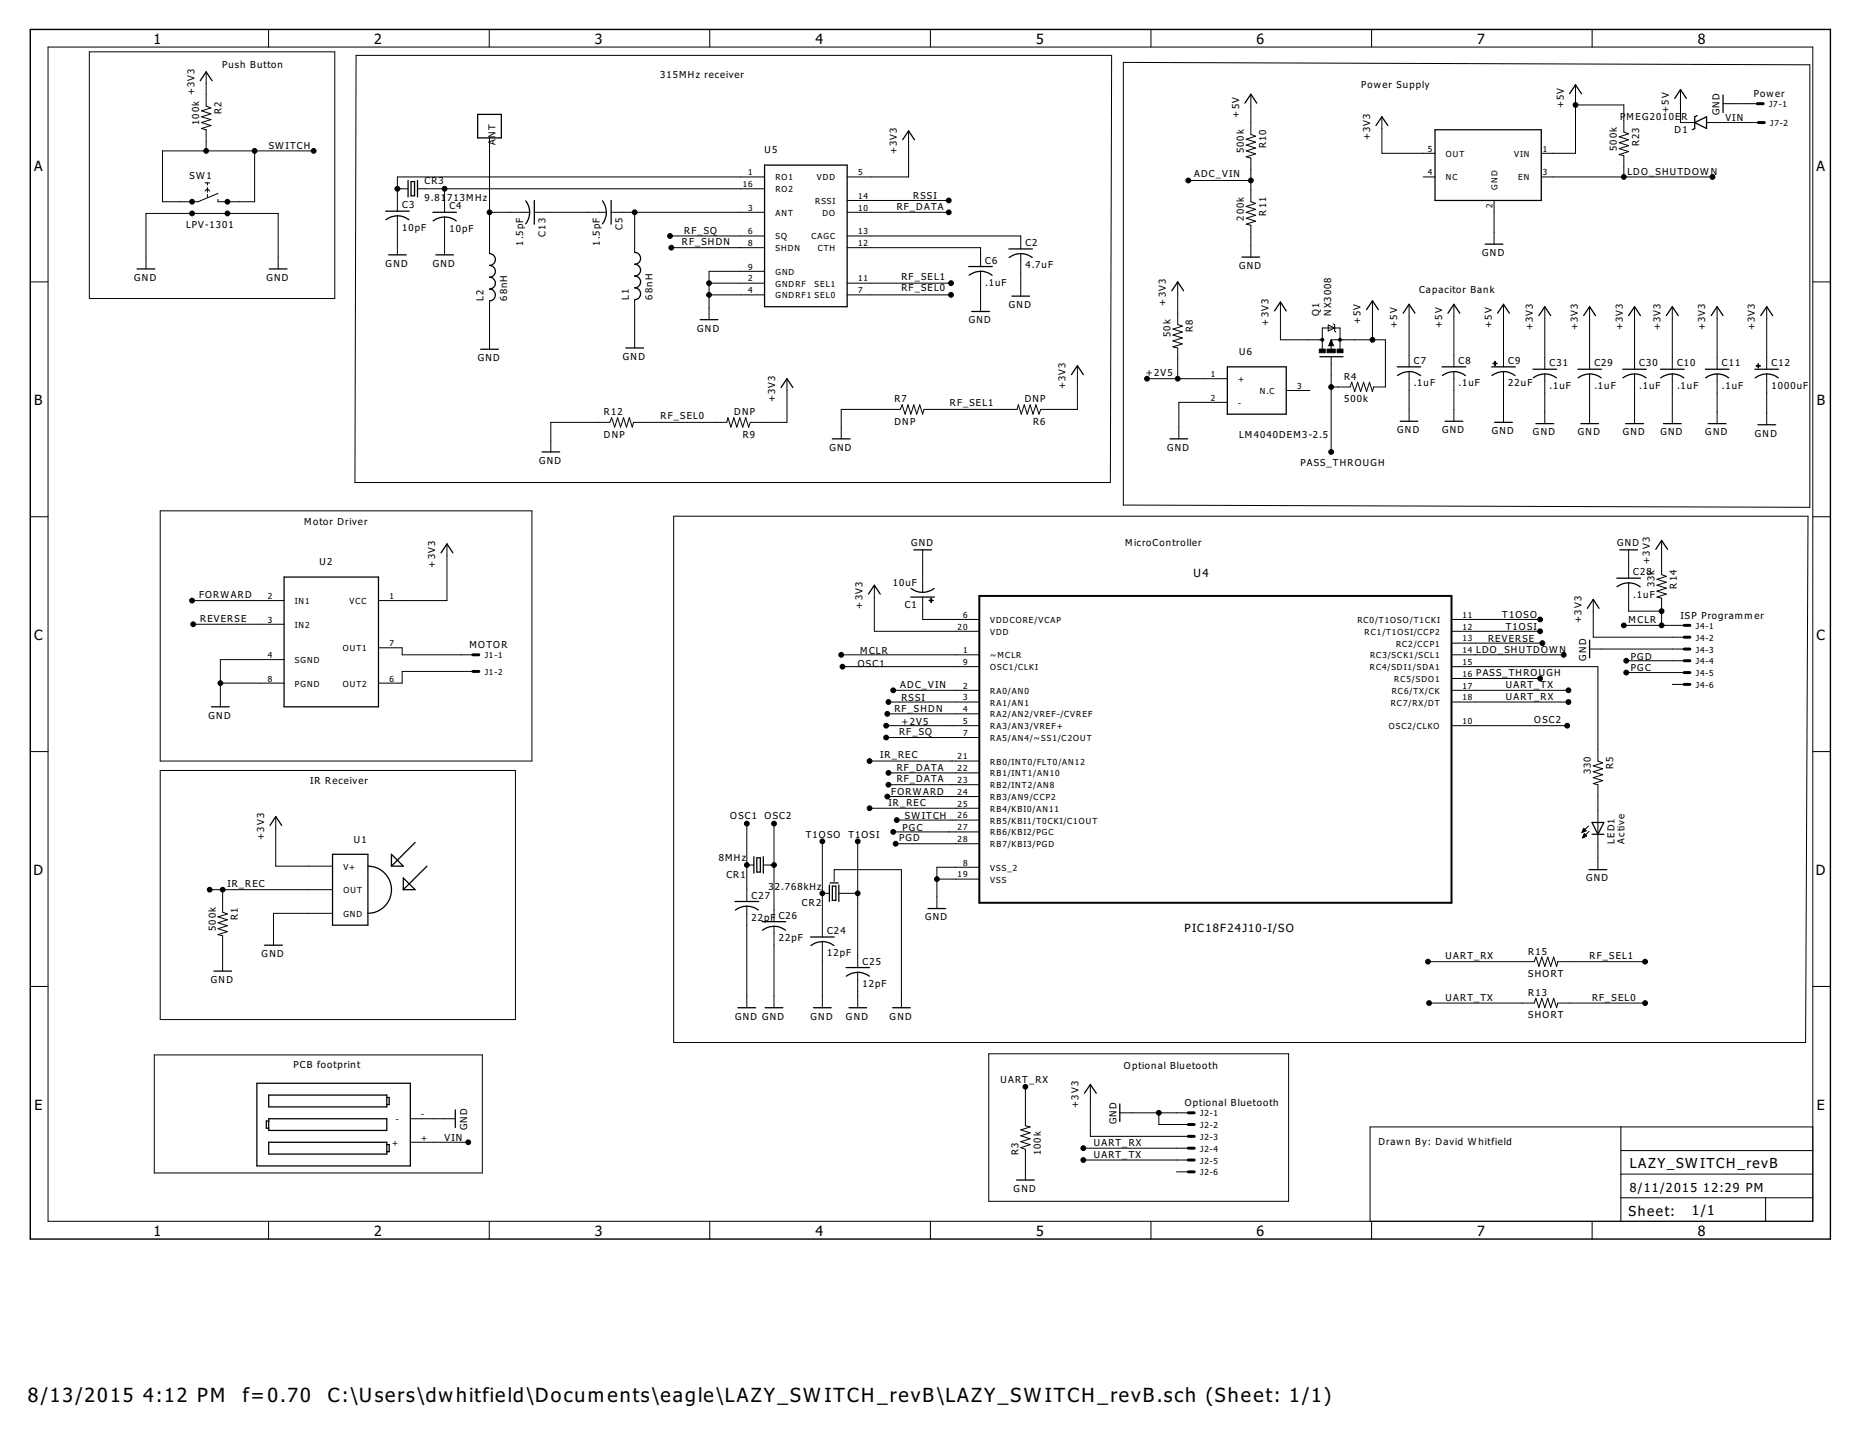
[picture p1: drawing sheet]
<svg xmlns="http://www.w3.org/2000/svg" width="279mm" height="216mm" viewBox="0 0 279 216" stroke-linecap="round" stroke-linejoin="round" font-family="sans-serif">
<g fill="none" stroke="#000" stroke-width=".15">
<path d="M7.2 7.1h265.1v176.4h-265.1zM13.4 7.8h36.9v37.1h-36.9zM31 10.8v5.1l.7 .3-1.4 .5 1.4 .4-1.4 .4 1.4 .5-1.4 .4 1.4 .5-1.4 .4 .7 .2v3.2M40.3 4.4v2.7M53.5 8.3h113.5l-.2 64.2h-113.5zM73.5 4.4v2.7M106.6 4.4v2.7M136.5 19.7v6.9h-9.2M139.8 4.4v2.7M168.7 9.4l103.2 .3v66.5l-103.2-.3zM172.9 4.4v2.7M187.9 14.2v6l.7 .3-1.4 .4 1.4 .5-1.4 .4 1.4 .4-1.4 .5 1.4 .4-1.4 .5 .7 .1v6.6l.7 .3-1.4 .4 1.4 .5-1.4 .4 1.4 .4-1.4 .5 1.4 .4-1.4 .5 .7 .1v4.8"/>
<path d="M206 4.4v2.7M207.6 17.5v5.5h8M236.7 15.8h7.2v4l.7 .3-1.4 .5 1.4 .4-1.4 .4 1.4 .5-1.4 .4 1.4 .5-1.4 .4 .7 .2v3.2M236.7 12.7v10.3h-5.2M239.2 4.4v2.7M252.4 13.5v4.9h2.2M256.3 18.4h7.8M258.8 15.6h5.2M30.8 27.5h.7M30.8 28.7l.4-.3 .3 .3M31.2 27.5v.3M31.2 28.2v.7"/>
<path d="M31.2 29.2v.4M34.1 32.1h-12.2v8.3M34.2 32.1h7.6v8.3M38.2 22.7v7.6h-5.5v-.3M47.1 22.7h-22.7v7.6h5.3l3-1.2M59.7 28.4h1.6M59.7 32.4v5.9M62.7 28.4h52.2M66.8 28.4v3.5M66.8 32.6v5.7M73.5 31.9h6.1M73.5 20.7v17.4"/>
<path d="M80.3 31.9h10.8M91.8 31.9h23.1M95.3 31.9v6M100.6 35.5h14.3M100.8 37.2h14.1M114.9 26.6h-55.2v5.1M127.3 35.5h26v1.9M127.3 31.9h15.2M127.3 37.2h20v2.8M127.3 30.1h15.2M153.3 38.1v6.4M178.5 27.1h9.4"/>
<path d="M213.8 26.6h1.8M224.4 30.1v6.6M231.5 26.6h25.7M4.6 42.4h2.6M73.5 45.2v7.3M95.3 45v7.3M106.5 42.5h8.4M106.5 44.3h8.4M114.9 40.8h-8.4v7.2M118.2 56.9v6.6h-5.5l-.2 .7-.5-1.4-.4 1.4-.5-1.4-.4 1.4-.5-1.4-.4 1.4-.5-1.4-.1 .7h-14l-.2 .7-.5-1.4-.4 1.4-.4-1.4-.5 1.4-.4-1.4-.5 1.4-.4-1.4-.3 .7h-8.9v4.4M127.3 42.5h15.6M127.3 44.3h15.6"/>
<path d="M147.3 40.8v6M161.8 54.9v6.6h-5.5l-.2 .7-.5-1.4-.4 1.4-.5-1.4-.4 1.4-.4-1.4-.5 1.4-.4-1.4-.2 .7h-14l-.2 .7-.4-1.4-.5 1.4-.4-1.4-.5 1.4-.4-1.4-.4 1.4-.5-1.4-.3 .7h-8.8v4.4M172.3 56.9h12.1M176.9 42.4v6.3l.7 .3-1.4 .4 1.4 .5-1.4 .4 1.4 .5-1.4 .4 1.4 .5-1.4 .4 .7 .2v4.6M192.3 45.4v5.7h6.3M193.2 58.7h3.6M198.6 52.5v-3.2h2.7v3.2M199.5 48.8l1 .5-1 .4zM200 51.1h8.1v7h-1.8l-.1 .7-.5-1.4-.4 1.4-.5-1.4-.4 1.4-.5-1.4-.4 1.4-.4-1.4-.3 .7h-2.8M200 51.1l.3 .8h-.7zM200 51.8v.7M200 53.7v14.2"/>
<path d="M200.3 48.7l.2 .1v.9l.2 .2M206.2 45.2v5.9M211.7 45.7v9.4M211.7 55.8v7.5M218.4 45.7v9.4M218.4 55.8v7.5M225.8 45.7v9.4M225.8 55.8v7.7M232.1 46.1v9.4M232.1 56.2v7.4M238.8 46.1v9.4M238.8 56.2v7.4"/>
<path d="M245.5 46.1v9.4M245.5 56.2v7.4M251.2 46.1v9.4M251.2 56.2v7.4M257.9 46.1v9.4M257.9 56.2v7.4M265.4 46.1v9.4M265.4 56.2v7.6M272.3 42.4h2.7M4.6 77.6h2.6M24.1 76.8h55.8v37.5h-55.8zM101.2 77.6h170.4l-.4 79h-170z"/>
<path d="M184.4 60.5h-7.3v5.4M272.3 77.6h2.7M28.9 90.2h13.8M29 93.8h13.7M42.7 99.1h-9.6v7.1M56.9 97.3h3.5v1.1h10.6M67.1 81.7v8.5h-10.2M126.4 98.4h20.7M131.3 87.9v6.9h15.8M138.6 89.7v3.4h8.5M138.6 82.6v6.4M218 93.1h13.4"/>
<path d="M218 94.8h13.4M218 98.4h16.9M218 96.6h13.7M238.8 97.5h14.2M239.3 90.1v5.6h13.7M243.8 94h9.2M244.3 99.3h8.7M244.6 82.6v4.3M244.6 87.6v4.2h5M249.6 81.2v5.1l.7 .3-1.4 .4 1.4 .5-1.4 .4 1.4 .5-1.4 .4 1.4 .5-1.4 .4 .7 .2v4.1M4.6 112.9h2.6M24.1 115.8h53.3v37.4h-53.3z"/>
<path d="M33.1 102.6h9.6M71 100.9h-10.6v1.7h-3.5M126.6 100.2h20.5M130.6 114.3h16.5M133.1 109h14M133.1 110.8h14M133.3 107.3h13.8M133.3 119.7h13.8M133.5 105.5h13.6M133.5 116.1h13.6M133.5 117.9h13.6M134.2 103.7h12.9"/>
<path d="M218 100.2h22v14.1l.7 .3-1.4 .5 1.4 .4-1.4 .5 1.4 .4-1.4 .4 1.4 .5-1.4 .4 .7 .2v12.8M218 103.7h17.6M218 105.5h17.6M218 109h17.4M218 101.9h13.4M244.3 101h8.7M251.2 102.8h1.8M272.3 112.9h2.7M31.5 133.7h18.5M33.4 133.7v3.4l.8 .2-1.5 .5 1.5 .4-1.5 .4 1.5 .5-1.5 .4 1.5 .5-1.5 .4 .7 .2v5.3M41.4 122.7v7.4h8.6M50 137.2h-8.9v4.8"/>
<path d="M112.2 130h1M112.2 123.7v11.7M112.2 136.2v15.2M114.7 130h1.6M116.3 123.7v14.8M116.3 139.2v12.2M123.5 126.4v14.4M123.5 134.2h1.1M125.3 132.4v-1.7h10.1v20.7M126 134.2h2.8M128.8 126.4v19M130.6 121.4h16.5"/>
<path d="M134.2 125h12.9M134.5 126.8h12.6M134.7 123.2h12.4M140.7 132.1h6.4M147.1 130.3h-6.4v6.2M237.7 125h.1M237.7 124.9h.2M237.7 124.9h.4M237.7 124.8h.6M237.7 125.9h.1M237.8 125.8h.2M237.8 124.7h.4"/>
<path d="M237.8 124.7h.3M237.8 125.7h.3M237.8 125.6h.5M237.8 124.6h.2M237.9 124.5h.1M237.9 125.6h.4M237.9 124.5l.4 .3-.7 .3zM237.9 125.5h.3M237.9 125.4h.2M238 125.3h.1M238 125.3l-.3 .6M238 125.3l.3 .3-.6 .3"/>
<path d="M238.6 124.1l-1 1M238.7 124.9l-1 1M4.6 148.2h2.6M23.2 158.5h49.3v17.7h-49.3zM123.5 141.5v9.9M128.8 146.1v5.3M148.5 158.3h45.1v22.2h-45.1zM214.5 144.5h16l.2-.7 .5 1.4 .4-1.4 .5 1.4 .4-1.4 .4 1.4 .5-1.4 .4 1.4 .2-.7h13.1M214.7 150.7h15.8l.2-.7 .5 1.4 .4-1.4 .5 1.4 .4-1.4 .4 1.4 .5-1.4 .4 1.4 .2-.7h13.1M272.3 148.2h2.7M61.6 171.6h8.7M61.6 168.1h6.8"/>
<path d="M154 163.3v5.8l.7 .2-1.4 .5 1.4 .4-1.4 .4 1.4 .5-1.4 .4 1.4 .5-1.4 .4 .7 .3v4.6M162.7 172.5h15.8M162.7 174.3h15.8M163.8 162.9v7.8h14.7M168.2 167.2h10.3M174.1 167.2v1.8h4.4M176.7 176.1h1.8M243.5 180h28.8M243.5 169.3v14.2M243.5 176.4h28.8M243.5 172.9h28.8M265.2 180v3.5"/>
<path d="M272.3 169.3h-66.5v14.2M40.3 183.5v2.7M73.5 183.5v2.7M106.6 183.5v2.7M139.8 183.5v2.7M172.9 183.5v2.7M206 183.5v2.7M239.2 183.5v2.7"/>
</g>
<path d="M4.6 4.4h270.4v181.8h-270.4z" fill="none" stroke="#000" stroke-width=".21"/>
<g fill="none" stroke="#000" stroke-width=".19">
<path d="M30.1 12.1l.9-1.3 .9 1.3M71.8 17.2h3.5v3.5h-3.5zM187 15.5l.9-1.3 .9 1.3M206.7 18.9l.9-1.4 .9 1.4M215.6 19.5h15.9v10.6h-15.9zM235.8 14.1l.9-1.4 .9 1.4M251.6 14.8l.8-1.3 .9 1.3M254.6 18.4l1.7-.9v1.8zM254.9 17.4l-.3 .1v1.8l-.4 .2M258.8 14.3v2.6M57.9 31.7h3.6M58 33a2.81 2.81 0 0 1 3.4 0"/>
<path d="M58.4 38.3h2.6M61.3 27.1v2.5M61.7 27.3h.6v2.1h-.6zM62.7 27.1v2.5M65 31.9h3.6M65.5 38.3h2.6M66.8 32.6a2.81 2.81 0 0 1 1.7 .6M66.8 32.6a2.85 2.85 0 0 0-1.7 .6M73.5 38.1a.89 .89 0 0 1 .9 .9 .89 .89 0 0 1-.9 .9 .89 .89 0 0 1 .9 .9 .89 .89 0 0 1-.9 .9 .89 .89 0 0 1 .9 .8 .89 .89 0 0 1-.9 .9 .88 .88 0 0 1 .9 .9 .88 .88 0 0 1-.9 .9M79 30.2a2.81 2.81 0 0 1 0 3.4M80.3 30.1v3.6M90.5 30.2a2.85 2.85 0 0 1 .6 1.7"/>
<path d="M91.1 31.9a3 3 0 0 1-.6 1.7M91.8 30.1v3.6M95.3 37.9a.89 .89 0 0 1 .9 .9 .89 .89 0 0 1-.9 .9 .88 .88 0 0 1 .9 .9 .88 .88 0 0 1-.9 .9 .89 .89 0 0 1 .9 .9 .89 .89 0 0 1-.9 .8 .89 .89 0 0 1 .9 .9 .89 .89 0 0 1-.9 .9M114.9 24.8h12.4v21.3h-12.4zM135.6 21l.9-1.3 .9 1.3M151.6 37.4h3.5M151.6 38.7a2.84 2.84 0 0 1 3.5 0M186.6 38.6h2.6M223.1 36.7h2.7M20.6 40.4h2.7M40.4 40.4h2.7M72.2 52.5h2.7"/>
<path d="M94 52.3h2.7M105.2 48h2.6M117.3 58.2l.9-1.3 .9 1.3M145.5 40h3.6M146 46.8h2.6M147.3 40.7a3 3 0 0 1 1.7 .7M147.3 40.8a2.97 2.97 0 0 0-1.7 .5M152 44.5h2.6M161 56.3l.8-1.4 .9 1.4M176 43.7l.9-1.3 .9 1.3M184.4 55.1h8.8v7.1h-8.8zM191.5 46.7l.8-1.3 .9 1.3"/>
<path d="M198.3 53.6h3.4M205.3 46.5l.9-1.3 .9 1.3M209.9 55.1h3.5M210.8 47.1l.9-1.4 .9 1.4M211.7 55.8a3 3 0 0 1 1.7 .6M211.7 55.8a2.97 2.97 0 0 0-1.8 .6M216.6 55.1h3.6M217.5 47.1l.9-1.4 .9 1.4M218.4 55.8a3 3 0 0 1 1.7 .6M218.4 55.8a2.85 2.85 0 0 0-1.7 .6M224.1 55.1h3.5M225 47.1l.8-1.4 .9 1.4"/>
<path d="M225.8 55.8a3 3 0 0 1 1.8 .6M225.8 55.8a2.97 2.97 0 0 0-1.7 .6M230.3 55.5h3.5M230.3 56.8a2.81 2.81 0 0 1 3.5 0M231.2 47.4l.9-1.3 .8 1.3M237 55.5h3.6M237.1 56.8a2.81 2.81 0 0 1 3.4 0M237.9 47.4l.9-1.3 .9 1.3M243.8 55.5h3.5M243.8 56.8a2.84 2.84 0 0 1 3.5 0M244.6 47.4l.9-1.3 .9 1.3M249.4 55.5h3.6"/>
<path d="M249.5 56.8a2.84 2.84 0 0 1 3.4 0M250.3 47.4l.9-1.3 .9 1.3M256.2 55.5h3.5M256.2 56.8a2.81 2.81 0 0 1 3.5 0M257 47.4l.9-1.3 .9 1.3M263.6 55.5h3.6M263.7 56.8a2.81 2.81 0 0 1 3.4 0M264.5 47.4l.9-1.3 .9 1.3M81.4 67.9h2.7M125 65.9h2.7M175.7 65.9h2.7M210.3 63.3h2.7"/>
<path d="M217.1 63.3h2.6M224.5 63.5h2.7M230.7 63.6h2.7M237.5 63.6h2.6M244.2 63.6h2.7M249.9 63.6h2.6M256.6 63.6h2.7M264.1 63.8h2.6M42.7 86.7h14.2v19.5h-14.2zM66.3 83.1l.8-1.4 .9 1.4M130.5 89.3l.8-1.4 .9 1.4M136.8 89.7h3.6"/>
<path d="M136.9 88.4a2.84 2.84 0 0 0 3.4 0M137.3 82.6h2.6M238.4 91.4l.9-1.3 .9 1.3M238.8 96.2v2.6M242.9 86.9h3.5M242.9 88.2a2.84 2.84 0 0 1 3.5 0M243.3 82.6h2.7M248.7 82.5l.9-1.3 .9 1.3M31.8 106.2h2.6M40.6 124l.8-1.3 .9 1.3M50 128.4h5.3v10.6h-5.3zM55.3 130.1a3.5 3.5 0 0 1 3.5 3.6 3.5 3.5 0 0 1-3.5 3.5"/>
<path d="M58.8 128.4l1.8 1.7h-1.8zM60.6 131.9l1.8 1.8h-1.8zM62.4 126.6l-3.6 3.5M64.1 130.1l-3.5 3.6M110.4 135.4h3.6M112.2 136.1a2.81 2.81 0 0 1 1.7 .6M112.2 136.2a2.85 2.85 0 0 0-1.7 .5M113.2 128.7v2.5M113.7 128.9h.5v2.1h-.5zM114.5 138.5h3.5M114.5 139.8a2.84 2.84 0 0 1 3.5 0M114.7 128.7v2.5"/>
<path d="M124.6 133v2.4M124.7 132.7h1.2M125 133.1h.6v2.2h-.6zM126 133v2.4M139.4 136.5h2.7M238.7 130.7h2.7M239.1 123.6h1.8l-.9 1.7zM239.1 125.3h1.8M32.1 145.9h2.7M39.8 142h2.6M110.8 151.4h2.7M114.9 151.4h2.7"/>
<path d="M121.8 140.8h3.5M121.8 142.1a2.73 2.73 0 0 1 3.5 0M122.2 151.4h2.7M127.1 145.4h3.5M127.1 146.7a2.84 2.84 0 0 1 3.5 0M127.5 151.4h2.7M134.1 151.4h2.6M38.6 162.8h23v12.4h-23zM40.4 164.5h17.7v1.8h-17.7zM40.4 168.1h17.7v1.7h-17.7zM40.4 171.6h17.7v1.8h-17.7zM40.4 168.4h-.4v1.1h.4"/>
<path d="M58.1 172h.4v1h-.4M58.1 164.9h.4v1h-.4M68.4 166.8v2.6M152.7 177.3h2.7M162.9 164.3l.9-1.4 .9 1.4M168.2 165.9v2.6"/>
</g>
<path d="M198.2 52.5h.9v.5h-.9zM199.3 52.5h1.3v.5h-1.3zM200.9 52.5h.8v.5h-.8zM224.3 54.6h.6v.1h-.6zM224.5 54.3h.1v.6h-.1zM263.8 54.9h.6v.1h-.6zM264.1 54.7h.1v.6h-.1zM139.6 90.2h.6v.1h-.6zM139.8 89.9h.1v.6h-.1z" fill="#000" stroke="#000" stroke-width=".15"/>
<g fill="none" stroke="#000" stroke-width=".44">
<path d="M264 15.6h.9M264.1 18.4h.9M71 98.4h.9M253 94h.9M253 95.7h.9M253 97.5h.9M253 99.3h.9M71 100.9h.9M253 101h.9M253 102.8h.9M178.5 167.2h.9M178.5 169h.9"/>
<path d="M178.5 170.7h.9M178.5 172.5h.9M178.5 174.3h.9M178.5 176.1h.9"/>
</g>
<path d="M147.1 89.5h70.9v46.1h-70.9z" fill="none" stroke="#000" stroke-width=".3"/>
<g fill="#000" stroke="#000" stroke-width=".15">
<path d="M198.5 50.9h.3v.3l-.2 .1-.1-.1z" fill-rule="evenodd"/>
<path d="M201.1 50.9h.3v.3l-.1 .1-.2-.1z" fill-rule="evenodd"/>
<circle cx="236.7" cy="15.8" r=".36"/>
<circle cx="28.9" cy="32.1" r=".36"/>
<circle cx="28.9" cy="30.3" r=".36"/>
<circle cx="31" cy="22.7" r=".36"/>
<circle cx="34.2" cy="32.1" r=".36"/>
<circle cx="34.2" cy="30.3" r=".36"/>
<circle cx="38.2" cy="22.7" r=".36"/>
<circle cx="47.1" cy="22.7" r=".36"/>
<circle cx="59.7" cy="28.4" r=".36"/>
<circle cx="66.8" cy="28.4" r=".36"/>
<circle cx="73.5" cy="31.9" r=".36"/>
<circle cx="95.3" cy="31.9" r=".36"/>
<circle cx="100.6" cy="35.5" r=".36"/>
<circle cx="100.8" cy="37.2" r=".36"/>
<circle cx="142.5" cy="31.9" r=".36"/>
<circle cx="142.5" cy="30.1" r=".36"/>
<circle cx="178.5" cy="27.1" r=".36"/>
<circle cx="187.9" cy="27.1" r=".36"/>
<circle cx="243.9" cy="26.6" r=".36"/>
<circle cx="257.2" cy="26.6" r=".36"/>
<circle cx="106.5" cy="44.3" r=".36"/>
<circle cx="106.5" cy="42.5" r=".36"/>
<circle cx="142.9" cy="44.3" r=".36"/>
<circle cx="142.9" cy="42.5" r=".36"/>
<circle cx="172.3" cy="56.9" r=".36"/>
<circle cx="176.9" cy="56.9" r=".36"/>
<circle cx="200" cy="58.1" r=".36"/>
<circle cx="206.2" cy="51.1" r=".36"/>
<circle cx="200" cy="67.9" r=".36"/>
<circle cx="28.9" cy="90.2" r=".36"/>
<circle cx="29" cy="93.8" r=".36"/>
<circle cx="126.4" cy="98.4" r=".36"/>
<circle cx="231.4" cy="94.8" r=".36"/>
<circle cx="231.4" cy="93.1" r=".36"/>
<circle cx="231.7" cy="96.6" r=".36"/>
<circle cx="234.9" cy="98.4" r=".36"/>
<circle cx="243.9" cy="94" r=".36"/>
<circle cx="244.3" cy="99.3" r=".36"/>
<circle cx="249.6" cy="94" r=".36"/>
<circle cx="249.6" cy="91.8" r=".36"/>
<circle cx="33.1" cy="102.6" r=".36"/>
<circle cx="126.6" cy="100.2" r=".36"/>
<circle cx="130.6" cy="114.3" r=".36"/>
<circle cx="133.1" cy="110.8" r=".36"/>
<circle cx="133.1" cy="109" r=".36"/>
<circle cx="133.3" cy="107.3" r=".36"/>
<circle cx="133.3" cy="119.7" r=".36"/>
<circle cx="133.5" cy="105.5" r=".36"/>
<circle cx="133.5" cy="116.1" r=".36"/>
<circle cx="133.5" cy="117.9" r=".36"/>
<circle cx="134.2" cy="103.7" r=".36"/>
<circle cx="231.4" cy="101.9" r=".36"/>
<circle cx="235.4" cy="109" r=".36"/>
<circle cx="235.6" cy="103.7" r=".36"/>
<circle cx="235.6" cy="105.5" r=".36"/>
<circle cx="244.3" cy="101" r=".36"/>
<circle cx="31.5" cy="133.7" r=".36"/>
<circle cx="33.4" cy="133.7" r=".36"/>
<circle cx="112.2" cy="130" r=".36"/>
<circle cx="112.2" cy="123.7" r=".36"/>
<circle cx="116.3" cy="130" r=".36"/>
<circle cx="116.3" cy="123.7" r=".36"/>
<circle cx="123.5" cy="134.2" r=".36"/>
<circle cx="123.5" cy="126.4" r=".36"/>
<circle cx="128.8" cy="126.4" r=".36"/>
<circle cx="128.8" cy="134.2" r=".36"/>
<circle cx="130.6" cy="121.4" r=".36"/>
<circle cx="134.2" cy="125" r=".36"/>
<circle cx="134.5" cy="126.8" r=".36"/>
<circle cx="134.7" cy="123.2" r=".36"/>
<circle cx="140.7" cy="132.1" r=".36"/>
<circle cx="214.5" cy="144.5" r=".36"/>
<circle cx="214.7" cy="150.7" r=".36"/>
<circle cx="247.1" cy="150.7" r=".36"/>
<circle cx="247.1" cy="144.5" r=".36"/>
<circle cx="70.3" cy="171.6" r=".36"/>
<circle cx="154" cy="163.3" r=".36"/>
<circle cx="162.7" cy="174.3" r=".36"/>
<circle cx="162.7" cy="172.5" r=".36"/>
<circle cx="174.1" cy="167.2" r=".36"/>
</g>
<path d="M200 51.7v.1h-.2l.2-.6 .1 .6" fill="none" stroke="#000" stroke-width=".23"/>
<g font-size="3.5">
<text x="4.2" y="210.7">8/13/2015</text>
<text x="21.5" y="210.7">4:12 PM</text>
<text x="36.5" y="210.7">f=0.70</text>
<text x="49.2" y="210.7">C:\Users\dwhitfield\Documents\eagle\LAZY_SWITCH_revB\LAZY_SWITCH_revB.sch (Sheet: 1/1)</text>
</g>
<g font-size="2.6">
<text x="23.1" y="6.7">1</text>
<text x="56.2" y="6.7">2</text>
<text x="89.4" y="6.7">3</text>
<text x="122.5" y="6.7">4</text>
<text x="155.6" y="6.7">5</text>
<text x="188.8" y="6.7">6</text>
<text x="221.9" y="6.7">7</text>
<text x="255" y="6.7">8</text>
<text x="5.1" y="25.6">A</text>
<text x="272.9" y="25.6">A</text>
<text x="5.1" y="60.9">B</text>
<text x="272.9" y="60.9">B</text>
<text x="5.1" y="96.2">C</text>
<text x="272.9" y="96.2">C</text>
<text x="5" y="131.5">D</text>
<text x="272.8" y="131.5">D</text>
<text x="5.2" y="166.8">E</text>
<text x="272.9" y="166.8">E</text>
<text x="23.1" y="185.7">1</text>
<text x="56.2" y="185.7">2</text>
<text x="89.4" y="185.7">3</text>
<text x="122.5" y="185.7">4</text>
<text x="155.6" y="185.7">5</text>
<text x="188.8" y="185.7">6</text>
<text x="221.9" y="185.7">7</text>
<text x="255" y="185.7">8</text>
</g>
<g font-size="2.5">
<text x="244.8" y="175.5">LAZY_SWITCH_revB</text>
<text x="244.6" y="182.7">Sheet:</text>
<text x="254.1" y="182.6">1/1</text>
</g>
<g font-size="2.2">
<text x="244.8" y="179.1">8/11/2015</text>
<text x="255.8" y="179.1">12:29 PM</text>
</g>
<g font-size="2.1">
<text x="179.3" y="86.7">U4</text>
<text x="178" y="140.1">PIC18F24J10-I/SO</text>
</g>
<g font-size="1.7">
<text x="33.4" y="10.3">Push Button</text>
<text x="99.2" y="11.7">315MHz receiver</text>
<text x="29.2" y="14.3" transform="rotate(-90 29.2 14.3)">+3V3</text>
<text x="33.3" y="17.1" transform="rotate(-90 33.3 17.1)">R2</text>
<text x="186.1" y="17.7" transform="rotate(-90 186.1 17.7)">+5V</text>
<text x="204.5" y="13.3">Power Supply</text>
<text x="234.9" y="16.3" transform="rotate(-90 234.9 16.3)">+5V</text>
<text x="250.7" y="17" transform="rotate(-90 250.7 17)">+5V</text>
<text x="258.3" y="17.3" transform="rotate(-90 258.3 17.3)">GND</text>
<text x="263.4" y="14.6">Power</text>
<text x="29.9" y="18.8" transform="rotate(-90 29.9 18.8)">100k</text>
<text x="40.4" y="22.3">SWITCH</text>
<text x="74.4" y="21.8" transform="rotate(-90 74.4 21.8)">ANT</text>
<text x="114.8" y="23">U5</text>
<text x="134.7" y="23.2" transform="rotate(-90 134.7 23.2)">+3V3</text>
<text x="186.8" y="23" transform="rotate(-90 186.8 23)">500k</text>
<text x="190.2" y="22.3" transform="rotate(-90 190.2 22.3)">R10</text>
<text x="205.8" y="21.1" transform="rotate(-90 205.8 21.1)">+3V3</text>
<text x="242.9" y="22.7" transform="rotate(-90 242.9 22.7)">500k</text>
<text x="243.4" y="18.1">P</text>
<text x="244.3" y="18.1">MEG2010E</text>
<text x="246.2" y="21.9" transform="rotate(-90 246.2 21.9)">R23</text>
<text x="251.5" y="20">D1</text>
<text x="252.6" y="18.1">R</text>
<text x="259.2" y="18.2">VIN</text>
<text x="28.5" y="26.9">SW1</text>
<text x="63.8" y="27.6">CR3</text>
<text x="137.2" y="29.9">RSSI</text>
<text x="179.4" y="26.6">ADC_VIN</text>
<text x="244.5" y="26.2">LDO_SHUTDOWN</text>
<text x="28" y="34.2">LPV-1301</text>
<text x="60.4" y="34.6">10pF</text>
<text x="60.4" y="31.3">C3</text>
<text x="63.8" y="30.1">9.81713MHz</text>
<text x="67.5" y="34.8">10pF</text>
<text x="67.5" y="31.5">C4</text>
<text x="82" y="35.6" transform="rotate(-90 82 35.6)">C13</text>
<text x="93.5" y="34.6" transform="rotate(-90 93.5 34.6)">C5</text>
<text x="102.8" y="35.1">RF_SQ</text>
<text x="134.7" y="31.5">RF_DATA</text>
<text x="186.8" y="33.1" transform="rotate(-90 186.8 33.1)">200k</text>
<text x="190.2" y="32.4" transform="rotate(-90 190.2 32.4)">R11</text>
<text x="57.9" y="40.1">GND</text>
<text x="65" y="40.1">GND</text>
<text x="78.6" y="36.9" transform="rotate(-90 78.6 36.9)">1.5pF</text>
<text x="90.1" y="36.9" transform="rotate(-90 90.1 36.9)">1.5pF</text>
<text x="102.4" y="36.9">RF_SHDN</text>
<text x="148" y="39.6">C6</text>
<text x="154" y="40.3">4.7uF</text>
<text x="154" y="37">C2</text>
<text x="186.1" y="40.4">GND</text>
<text x="222.7" y="38.5">GND</text>
<text x="20.2" y="42.2">GND</text>
<text x="40" y="42.2">GND</text>
<text x="72.6" y="45.2" transform="rotate(-90 72.6 45.2)">L2</text>
<text x="76.2" y="45.2" transform="rotate(-90 76.2 45.2)">68nH</text>
<text x="94.5" y="45" transform="rotate(-90 94.5 45)">L1</text>
<text x="98" y="45" transform="rotate(-90 98 45)">68nH</text>
<text x="135.4" y="42">RF_SEL1</text>
<text x="135.4" y="43.8">RF_SEL0</text>
<text x="148" y="43">.1uF</text>
<text x="151.5" y="46.3">GND</text>
<text x="175.1" y="45.9" transform="rotate(-90 175.1 45.9)">+3V3</text>
<text x="198.2" y="47.5" transform="rotate(-90 198.2 47.5)">Q1</text>
<text x="200" y="47.5" transform="rotate(-90 200 47.5)">NX3008</text>
<text x="213.2" y="44">Capacitor Bank</text>
<text x="104.7" y="49.8">GND</text>
<text x="145.5" y="48.6">GND</text>
<text x="175.8" y="50.6" transform="rotate(-90 175.8 50.6)">50k</text>
<text x="179.2" y="49.9" transform="rotate(-90 179.2 49.9)">R8</text>
<text x="186.1" y="53.4">U6</text>
<text x="190.6" y="48.9" transform="rotate(-90 190.6 48.9)">+3V3</text>
<text x="204.4" y="48.7" transform="rotate(-90 204.4 48.7)">+5V</text>
<text x="209.9" y="49.3" transform="rotate(-90 209.9 49.3)">+5V</text>
<text x="216.6" y="49.3" transform="rotate(-90 216.6 49.3)">+5V</text>
<text x="224.1" y="49.3" transform="rotate(-90 224.1 49.3)">+5V</text>
<text x="230.3" y="49.6" transform="rotate(-90 230.3 49.6)">+3V3</text>
<text x="237" y="49.6" transform="rotate(-90 237 49.6)">+3V3</text>
<text x="243.8" y="49.6" transform="rotate(-90 243.8 49.6)">+3V3</text>
<text x="249.4" y="49.6" transform="rotate(-90 249.4 49.6)">+3V3</text>
<text x="256.2" y="49.6" transform="rotate(-90 256.2 49.6)">+3V3</text>
<text x="263.6" y="49.6" transform="rotate(-90 263.6 49.6)">+3V3</text>
<text x="71.8" y="54.2">GND</text>
<text x="93.6" y="54.1">GND</text>
<text x="160.1" y="58.5" transform="rotate(-90 160.1 58.5)">+3V3</text>
<text x="172.1" y="56.5">+2V5</text>
<text x="201.9" y="57.1">R4</text>
<text x="212.4" y="58.1">.1uF</text>
<text x="212.4" y="54.7">C7</text>
<text x="219.1" y="58.1">.1uF</text>
<text x="219.1" y="54.7">C8</text>
<text x="226.6" y="58.1">22uF</text>
<text x="226.6" y="54.7">C9</text>
<text x="232.8" y="58.4">.1uF</text>
<text x="232.8" y="55">C31</text>
<text x="239.5" y="58.4">.1uF</text>
<text x="239.5" y="55">C29</text>
<text x="246.2" y="58.4">.1uF</text>
<text x="246.2" y="55">C30</text>
<text x="251.9" y="58.4">.1uF</text>
<text x="251.9" y="55">C10</text>
<text x="258.6" y="58.4">.1uF</text>
<text x="258.6" y="55">C11</text>
<text x="266.1" y="58.4">1000uF</text>
<text x="266.1" y="55">C12</text>
<text x="90.7" y="65.8">DNP</text>
<text x="90.7" y="62.4">R12</text>
<text x="99.2" y="62.9">RF_SEL0</text>
<text x="110.3" y="62.4">DNP</text>
<text x="111.6" y="65.8">R9</text>
<text x="116.4" y="60.4" transform="rotate(-90 116.4 60.4)">+3V3</text>
<text x="134.3" y="63.8">DNP</text>
<text x="134.3" y="60.5">R7</text>
<text x="142.7" y="61">RF_SEL1</text>
<text x="153.9" y="60.5">DNP</text>
<text x="155.2" y="63.8">R6</text>
<text x="186.1" y="65.8">LM4040DEM3-2.5</text>
<text x="201.9" y="60.4">500k</text>
<text x="209.9" y="65.1">GND</text>
<text x="216.6" y="65.1">GND</text>
<text x="224.1" y="65.2">GND</text>
<text x="230.3" y="65.4">GND</text>
<text x="237" y="65.4">GND</text>
<text x="243.8" y="65.4">GND</text>
<text x="249.4" y="65.4">GND</text>
<text x="256.2" y="65.4">GND</text>
<text x="263.6" y="65.6">GND</text>
<text x="81" y="69.7">GND</text>
<text x="124.6" y="67.7">GND</text>
<text x="175.3" y="67.7">GND</text>
<text x="195.3" y="70">PASS_THROUGH</text>
<text x="45.7" y="78.9">Motor Driver</text>
<text x="136.9" y="82.1">GND</text>
<text x="169" y="82">MicroController</text>
<text x="242.9" y="82.1">GND</text>
<text x="29.9" y="89.9">FORWARD</text>
<text x="48" y="84.9">U2</text>
<text x="65.4" y="85.3" transform="rotate(-90 65.4 85.3)">+3V3</text>
<text x="134.1" y="88">10uF</text>
<text x="245.4" y="89.8">.1uF</text>
<text x="245.4" y="86.4">C28</text>
<text x="247.8" y="84.7" transform="rotate(-90 247.8 84.7)">+3V3</text>
<text x="248.5" y="88.2" transform="rotate(-90 248.5 88.2)">33k</text>
<text x="251.9" y="88.4" transform="rotate(-90 251.9 88.4)">R14</text>
<text x="30.1" y="93.4">REVERSE</text>
<text x="129.6" y="91.5" transform="rotate(-90 129.6 91.5)">+3V3</text>
<text x="135.9" y="91.4">C1</text>
<text x="225.7" y="92.9">T1OSO</text>
<text x="226.2" y="94.7">T1OSI</text>
<text x="237.5" y="93.6" transform="rotate(-90 237.5 93.6)">+3V3</text>
<text x="244.6" y="93.6">MCLR</text>
<text x="252.4" y="93">ISP Programmer</text>
<text x="70.5" y="97.4">MOTOR</text>
<text x="128.9" y="100.2">OSC1</text>
<text x="129.2" y="98.2">MCLR</text>
<text x="221.8" y="98">LDO_SHUTDOWN</text>
<text x="221.8" y="101.6">PASS_THROUGH</text>
<text x="223.5" y="96.4">REVERSE</text>
<text x="238.3" y="99.2" transform="rotate(-90 238.3 99.2)">GND</text>
<text x="245" y="99.1">PGD</text>
<text x="245" y="100.9">PGC</text>
<text x="31.3" y="108">GND</text>
<text x="134.3" y="106.9">RF_SHDN</text>
<text x="135.2" y="103.4">ADC_VIN</text>
<text x="135.4" y="105.3">RSSI</text>
<text x="226.2" y="103.4">UART_TX</text>
<text x="226.2" y="105.1">UART_RX</text>
<text x="132.2" y="113.8">IR_REC</text>
<text x="135.1" y="110.4">RF_SQ</text>
<text x="135.4" y="108.9">+2V5</text>
<text x="230.5" y="108.7">OSC2</text>
<text x="46.6" y="117.7">IR Receiver</text>
<text x="133.9" y="119.5">FORWARD</text>
<text x="134.7" y="115.8">RF_DATA</text>
<text x="134.7" y="117.5">RF_DATA</text>
<text x="239" y="116.3" transform="rotate(-90 239 116.3)">330</text>
<text x="242.3" y="115.5" transform="rotate(-90 242.3 115.5)">R5</text>
<text x="109.7" y="123">OSC1 OSC2</text>
<text x="121" y="125.9">T1OSO T1OSI</text>
<text x="133.5" y="121.1">IR_REC</text>
<text x="135.6" y="124.8">PGC</text>
<text x="135.9" y="123">SWITCH</text>
<text x="39.7" y="126.2" transform="rotate(-90 39.7 126.2)">+3V3</text>
<text x="53.2" y="126.6">U1</text>
<text x="108" y="129.4">8MHz</text>
<text x="109.1" y="131.9">CR1</text>
<text x="135.1" y="126.4">PGD</text>
<text x="242.5" y="126.8" transform="rotate(-90 242.5 126.8)">LED1</text>
<text x="244" y="126.8" transform="rotate(-90 244 126.8)">Active</text>
<text x="34.2" y="133.3">IR_REC</text>
<text x="112.9" y="135">C27</text>
<text x="115.4" y="133.7">3</text>
<text x="116.4" y="133.7">2.768kHz</text>
<text x="120.5" y="136.2">CR2</text>
<text x="238.3" y="132.4">GND</text>
<text x="32.4" y="139.9" transform="rotate(-90 32.4 139.9)">500k</text>
<text x="35.7" y="138.2" transform="rotate(-90 35.7 138.2)">R1</text>
<text x="39.3" y="143.8">GND</text>
<text x="112.9" y="138.4">22pF C26</text>
<text x="117" y="141.4">22pF</text>
<text x="124.2" y="143.7">12pF</text>
<text x="124.2" y="140.3">C24</text>
<text x="139" y="138.3">GND</text>
<text x="229.6" y="143.4">R15</text>
<text x="31.7" y="147.7">GND</text>
<text x="129.6" y="148.3">12pF</text>
<text x="129.6" y="144.9">C25</text>
<text x="217.2" y="144.1">UART_RX</text>
<text x="229.6" y="146.8">SHORT</text>
<text x="229.6" y="149.7">R13</text>
<text x="238.8" y="144.1">RF_SEL1</text>
<text x="110.4" y="153.2">GND GND</text>
<text x="121.8" y="153.2">GND</text>
<text x="127.1" y="153.2">GND</text>
<text x="133.6" y="153.2">GND</text>
<text x="217.2" y="150.3">UART_TX</text>
<text x="229.6" y="153">SHORT</text>
<text x="239.1" y="150.3">RF_SEL0</text>
<text x="44.1" y="160.5">PCB footprint</text>
<text x="168.8" y="160.5">Optional Bluetooth</text>
<text x="150.3" y="162.8">UART_RX</text>
<text x="162" y="166.5" transform="rotate(-90 162 166.5)">+3V3</text>
<text x="178" y="166.2">Optional Bluetooth</text>
<text x="66.8" y="171.4">VIN</text>
<text x="70.2" y="169.8" transform="rotate(-90 70.2 169.8)">GND</text>
<text x="153" y="173.6" transform="rotate(-90 153 173.6)">R3</text>
<text x="156.3" y="173.6" transform="rotate(-90 156.3 173.6)">100k</text>
<text x="164.3" y="173.9">UART_TX</text>
<text x="164.3" y="172.2">UART_RX</text>
<text x="167.7" y="168.9" transform="rotate(-90 167.7 168.9)">GND</text>
<text x="207" y="172">Drawn By: David Whitfield</text>
<text x="152.3" y="179.1">GND</text>
</g>
<g font-size="1.5">
<text x="265.7" y="16.1">J7-1</text>
<text x="214.5" y="22.8">5</text>
<text x="217.2" y="23.6">OUT</text>
<text x="227.5" y="23.6">VIN</text>
<text x="231.8" y="22.8">1</text>
<text x="265.9" y="19">J7-2</text>
<text x="111.6" y="28.1">16</text>
<text x="112.4" y="26.3">1</text>
<text x="116.5" y="27.1">RO1</text>
<text x="116.5" y="28.9">RO2</text>
<text x="122.7" y="27.1">VDD</text>
<text x="128.9" y="29.9">14</text>
<text x="128.9" y="26.3">5</text>
<text x="214.5" y="26.3">4</text>
<text x="217.2" y="27.1">NC</text>
<text x="225" y="28.5" transform="rotate(-90 225 28.5)">GND</text>
<text x="228" y="27.1">EN</text>
<text x="231.8" y="26.3">3</text>
<text x="112.4" y="31.7">3</text>
<text x="112.4" y="35.2">6</text>
<text x="116.5" y="32.4">ANT</text>
<text x="116.5" y="36">SQ</text>
<text x="121.9" y="36">CAGC</text>
<text x="122.4" y="30.7">RSSI</text>
<text x="123.5" y="32.4">DO</text>
<text x="128.9" y="35.2">13</text>
<text x="128.9" y="31.7">10</text>
<text x="224.2" y="31.2" transform="rotate(-90 224.2 31.2)">2</text>
<text x="112.4" y="37">8</text>
<text x="112.4" y="40.5">9</text>
<text x="116.5" y="37.8">SHDN</text>
<text x="116.5" y="41.3">GND</text>
<text x="122.8" y="37.7">CTH</text>
<text x="128.9" y="37">12</text>
<text x="112.4" y="42.3">2</text>
<text x="112.4" y="44.1">4</text>
<text x="116.5" y="43.1">GNDRF</text>
<text x="116.5" y="44.8">GNDRF1 SEL0</text>
<text x="122.4" y="43.1">SEL1</text>
<text x="128.9" y="44.1">7</text>
<text x="128.9" y="42.3">11</text>
<text x="181.9" y="56.7">1</text>
<text x="186" y="57.4">+</text>
<text x="189.2" y="59.2">N.C</text>
<text x="194.8" y="58.4">3</text>
<text x="181.9" y="60.2">2</text>
<text x="186" y="61">-</text>
<text x="40.2" y="90">2</text>
<text x="58.5" y="90">1</text>
<text x="40.2" y="93.5">3</text>
<text x="44.3" y="90.8">IN1</text>
<text x="44.3" y="94.3">IN2</text>
<text x="52.5" y="90.8">VCC</text>
<text x="143.8" y="94.6">20</text>
<text x="144.7" y="92.8">6</text>
<text x="148.7" y="93.6">VDDCORE/VCAP</text>
<text x="148.7" y="95.4">VDD</text>
<text x="203.9" y="93.6">RC0/T1OSO/T1CKI</text>
<text x="205" y="95.4">RC1/T1OSI/CCP2</text>
<text x="219.7" y="92.8">11</text>
<text x="219.7" y="94.6">12</text>
<text x="254.7" y="94.5">J4-1</text>
<text x="40.2" y="98.9">4</text>
<text x="44.3" y="99.6">SGND</text>
<text x="51.5" y="97.9">OUT1</text>
<text x="58.5" y="97.1">7</text>
<text x="72.8" y="98.9">J1-1</text>
<text x="72.8" y="101.4">J1-2</text>
<text x="144.7" y="98.1">1</text>
<text x="144.7" y="99.9">9</text>
<text x="148.7" y="98.9">~MCLR</text>
<text x="148.7" y="100.7">OSC1/CLKI</text>
<text x="205.8" y="100.7">RC4/SDI1/SDA1</text>
<text x="205.8" y="98.9">RC3/SCK1/SCL1</text>
<text x="209.7" y="97.1">RC2/CCP1</text>
<text x="219.7" y="96.4">13</text>
<text x="219.7" y="98.1">14</text>
<text x="219.7" y="99.9">15</text>
<text x="219.7" y="101.7">16</text>
<text x="254.7" y="96.3">J4-2</text>
<text x="254.7" y="98">J4-3</text>
<text x="254.7" y="99.8">J4-4</text>
<text x="254.7" y="101.6">J4-5</text>
<text x="40.2" y="102.4">8</text>
<text x="44.3" y="103.2">PGND</text>
<text x="51.5" y="103.2">OUT2</text>
<text x="58.5" y="102.4">6</text>
<text x="144.7" y="103.5">2</text>
<text x="144.7" y="105.2">3</text>
<text x="144.7" y="107">4</text>
<text x="148.7" y="104.2">RA0/AN0</text>
<text x="148.7" y="106">RA1/AN1</text>
<text x="148.7" y="107.8">RA2/AN2/VREF-/CVREF</text>
<text x="208.9" y="106">RC7/RX/DT</text>
<text x="209.1" y="104.2">RC6/TX/CK</text>
<text x="209.4" y="102.5">RC5/SDO1</text>
<text x="219.7" y="103.5">17</text>
<text x="219.7" y="105.2">18</text>
<text x="254.7" y="103.4">J4-6</text>
<text x="144.7" y="108.8">5</text>
<text x="144.7" y="110.6">7</text>
<text x="148.7" y="109.6">RA3/AN3/VREF+</text>
<text x="148.7" y="111.3">RA5/AN4/~SS1/C2OUT</text>
<text x="208.6" y="109.6">OSC2/CLKO</text>
<text x="219.7" y="108.8">10</text>
<text x="143.8" y="114.1">21</text>
<text x="143.8" y="115.9">22</text>
<text x="143.8" y="117.6">23</text>
<text x="143.8" y="119.4">24</text>
<text x="148.7" y="114.9">RB0/INT0/FLT0/AN12</text>
<text x="148.7" y="116.7">RB1/INT1/AN10</text>
<text x="148.7" y="118.4">RB2/INT2/AN8</text>
<text x="143.8" y="121.2">25</text>
<text x="143.8" y="123">26</text>
<text x="143.8" y="124.7">27</text>
<text x="148.7" y="120.2">RB3/AN9/CCP2</text>
<text x="148.7" y="122">RB4/KBI0/AN11</text>
<text x="148.7" y="123.7">RB5/KBI1/T0CKI/C1OUT</text>
<text x="148.7" y="125.5">RB6/KBI2/PGC</text>
<text x="51.6" y="130.7">V+</text>
<text x="143.8" y="126.5">28</text>
<text x="143.8" y="131.8">19</text>
<text x="144.7" y="130.1">8</text>
<text x="148.7" y="127.3">RB7/KBI3/PGD</text>
<text x="148.7" y="130.8">VSS_2</text>
<text x="51.6" y="137.7">GND</text>
<text x="51.6" y="134.2">OUT</text>
<text x="148.7" y="132.6">VSS</text>
<text x="63.3" y="167.8">-</text>
<text x="180.3" y="167.7">J2-1</text>
<text x="58.9" y="172.1">+</text>
<text x="59.5" y="168.6">-</text>
<text x="63.3" y="171.4">+</text>
<text x="180.3" y="169.5">J2-2</text>
<text x="180.3" y="171.3">J2-3</text>
<text x="180.3" y="173">J2-4</text>
<text x="180.3" y="174.8">J2-5</text>
<text x="180.3" y="176.6">J2-6</text>
</g>
</svg>
